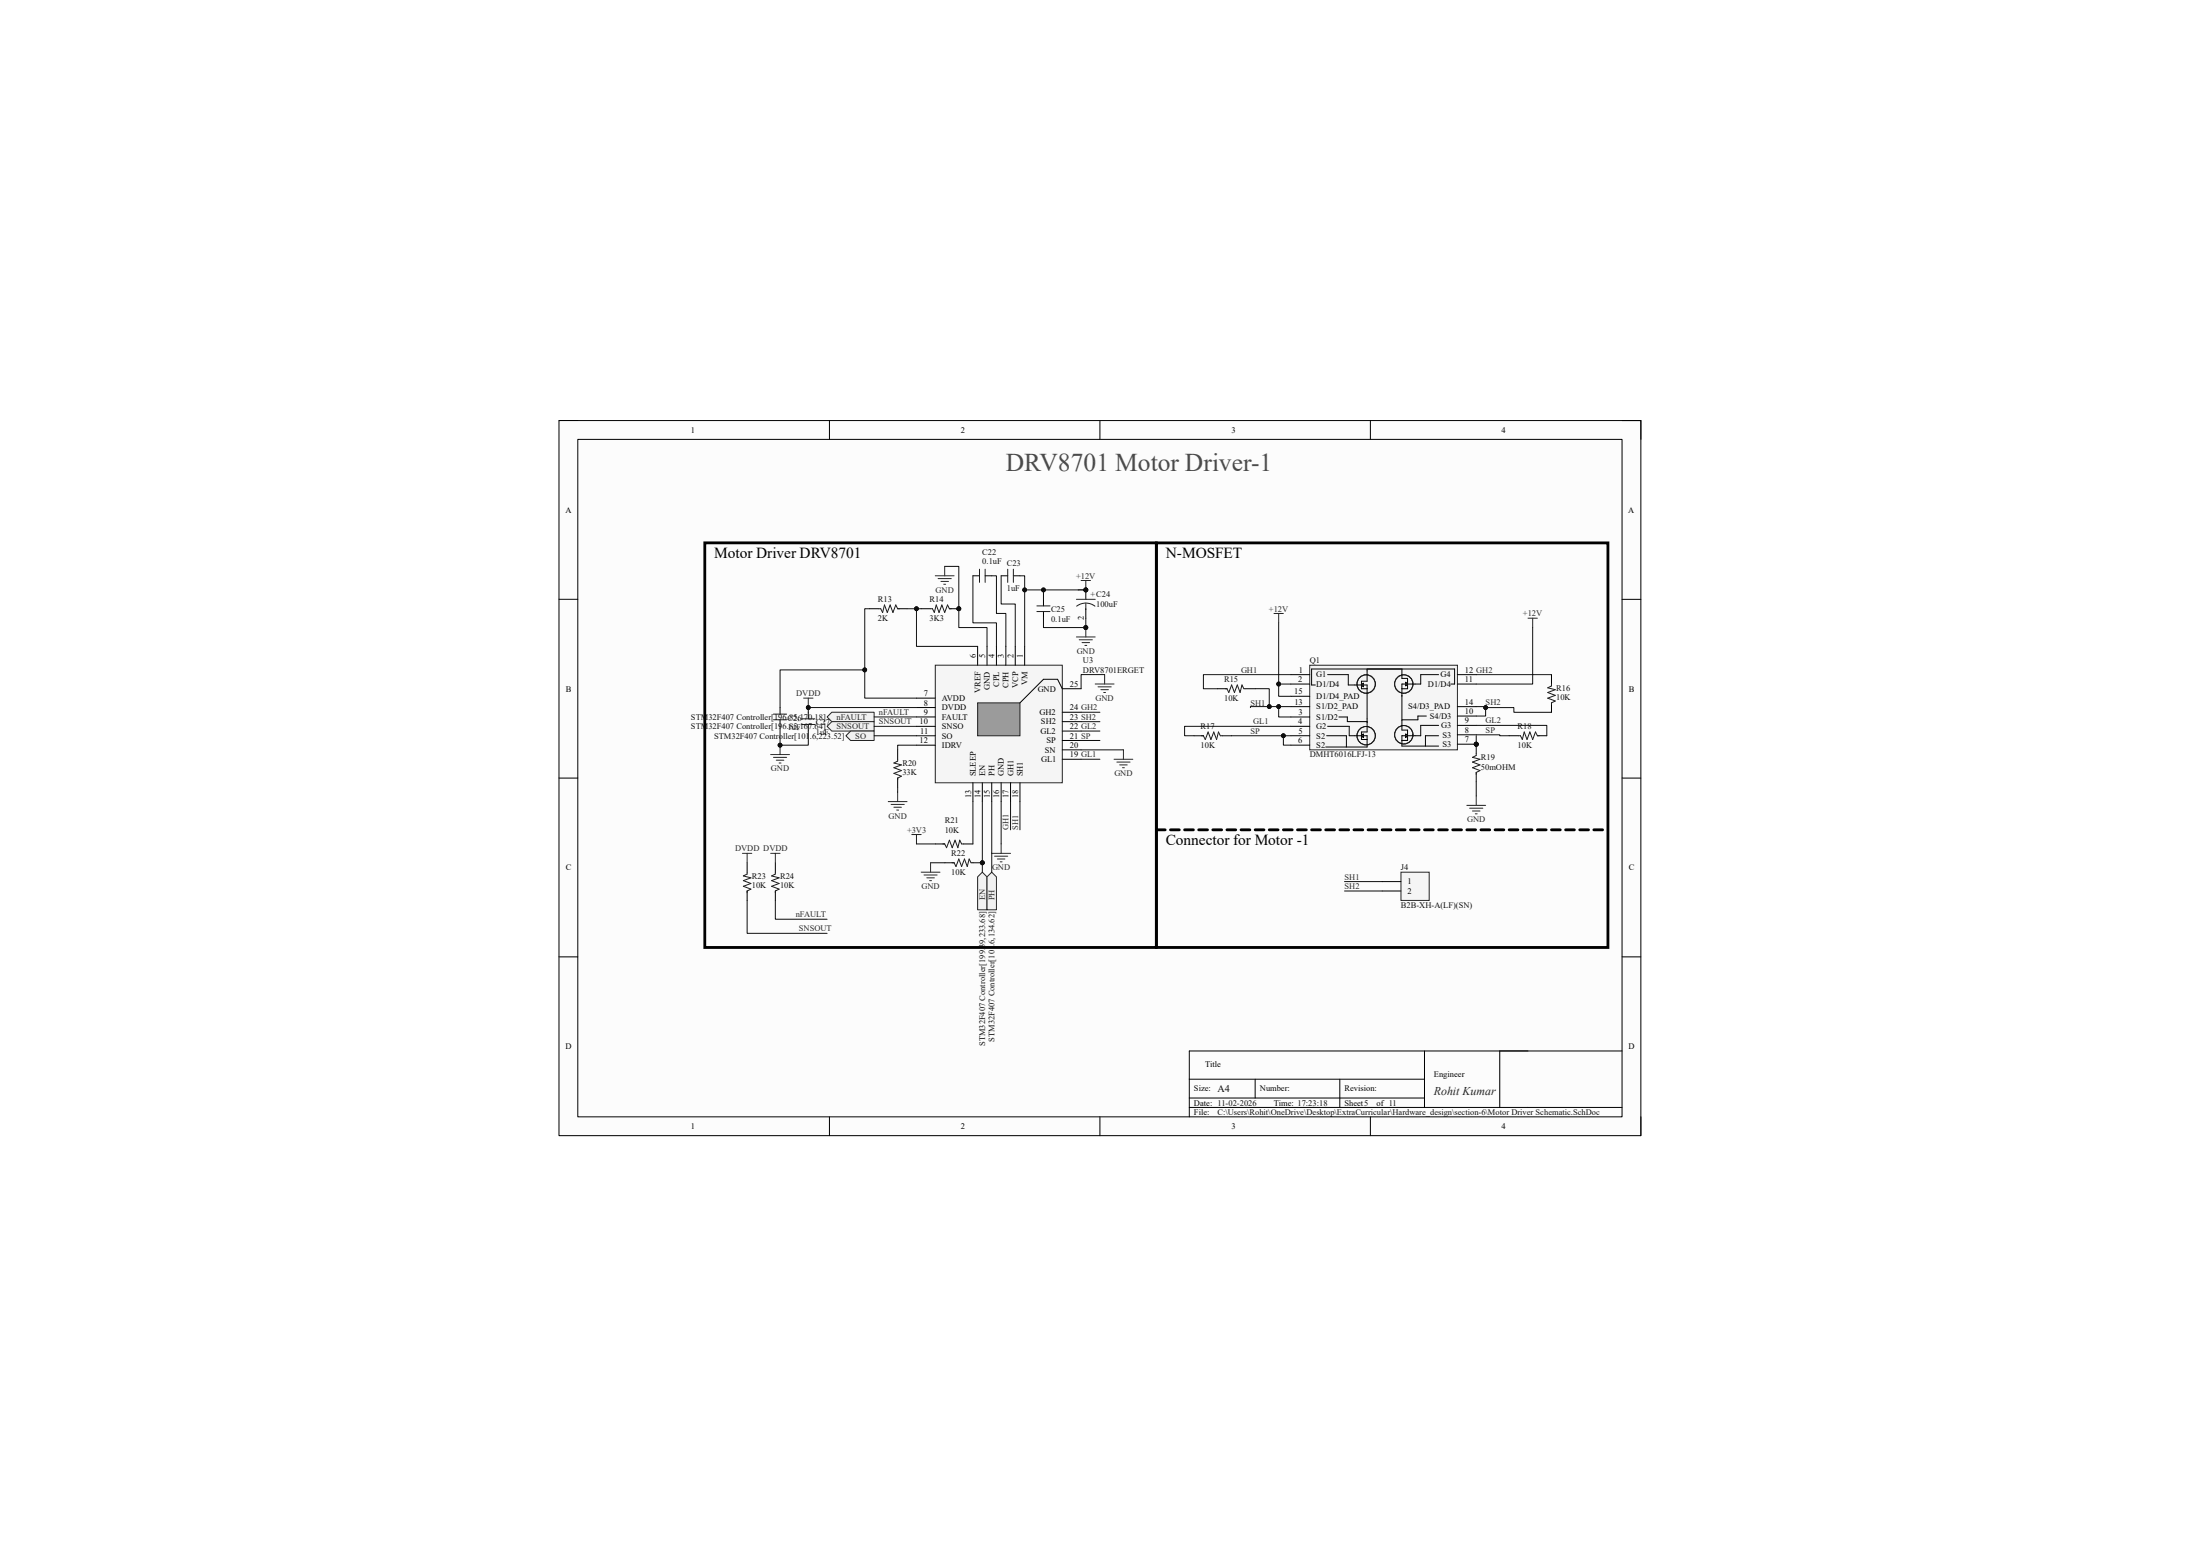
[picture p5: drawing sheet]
<svg xmlns="http://www.w3.org/2000/svg" width="594mm" height="420mm" viewBox="0 0 594 420" stroke-linecap="round" stroke-linejoin="round" font-family="sans-serif">
<path d="M150.9 113.5h292.1v193h-292.1z" fill-rule="evenodd" fill="#fcfcfc"/>
<path d="M150.9 113.5h292.1v193h-292.1z" fill="none" stroke="#000" stroke-width=".27"/>
<path d="M156 118.6h281.9v182.9h-281.9z" fill-rule="evenodd" fill="#fcfcfc"/>
<g fill="none" stroke="#000" stroke-width=".27">
<path d="M150.9 113.5h5.1M156 118.6h281.9v182.9h-281.9zM223.9 113.5v5.1M297 113.5v5.1M370 113.5v5.1M437.9 113.5h5.1v5.1M150.9 161.8h5.1M437.9 161.8h5.1M150.9 210h5.1M437.9 210h5.1M150.9 258.3h5.1M437.9 258.3h5.1"/>
<path d="M321.1 291.3h63.5M321.1 298.9h116.8M321.1 296.4h63.5M338.9 291.3v5.1M361.7 291.3v7.6M384.6 283.7v15.2M404.9 283.7v15.2M437.9 283.7h-116.8v17.8M223.9 301.5v5M297 301.5v5M370 301.5v5M443 301.5v5"/>
</g>
<path d="M252.5 179.5h34.3v31.8h-34.3z" fill-rule="evenodd" fill="#f5f5f5"/>
<path d="M252.5 179.5h34.3v31.8h-34.3z" fill="none" stroke="#262626" stroke-width=".27"/>
<g fill="none" stroke="#000" stroke-width=".27">
<path d="M263.9 174.5v5M266.5 174.5v5M269 174.5v5M271.6 174.5v5M274.1 174.5v5M276.6 174.5v5M247.4 188.4h5.1M247.4 191h5.1M247.4 193.5h5.1M247.4 196.1h5.1M247.4 198.6h5.1M286.8 199.9h5.1"/>
<path d="M286.8 197.3h5.1M286.8 194.8h5.1M286.8 192.2h5.1M286.8 185.9h5.1M247.4 201.1h5.1M262.7 211.3v5.1M265.2 211.3v5.1M267.8 211.3v5.1M270.3 211.3v5.1M272.8 211.3v5.1M275.4 211.3v5.1M286.8 204.9h5.1"/>
<path d="M286.8 202.4h5.1"/>
</g>
<path d="M263.9 189.7h11.5v8.9h-11.5z" fill-rule="evenodd" fill="#999"/>
<path d="M290.6 171.9h5.1M291.4 172.7h3.5M292.1 173.5h2.1M292.9 174.2h.5M293.2 169.4v2.5M263.9 189.7h11.5v8.9h-11.5z" fill="none" stroke="#262626" stroke-width=".27"/>
<path d="M281.7 161.8v1.7M281.7 165.1v1.7M286.8 185.9l-1.3-2.5h-3.8l-6.3 6.3" fill="none" stroke="#000" stroke-width=".27"/>
<path d="M280 165.1h3.5M280 163.5h3.5" fill="none" stroke="#1c1c1c" stroke-width=".27"/>
<circle cx="293.2" cy="169.4" r=".51" fill="#0e0e0e"/>
<circle cx="293.2" cy="169.4" r=".51" fill="none" stroke="#0e0e0e" stroke-width=".27"/>
<path d="M262.7 155.4h1.8M266 155.4h1.8M270.3 155.4h1.8M273.6 155.4h1.8" fill="none" stroke="#000" stroke-width=".27"/>
<path d="M264.5 153.6v3.6M266 153.6v3.6M272.1 153.6v3.6M273.6 153.6v3.6" fill="none" stroke="#1c1c1c" stroke-width=".27"/>
<path d="M252.5 155.4h5.1M253.3 156.2h3.5M254 156.9h2.1M254.8 157.7h.5M255.1 152.9v2.5" fill="none" stroke="#262626" stroke-width=".27"/>
<circle cx="258.9" cy="164.3" r=".51" fill="#0e0e0e"/>
<circle cx="258.9" cy="164.3" r=".51" fill="none" stroke="#0e0e0e" stroke-width=".27"/>
<path d="M248.7 164.3h2.5M256.3 164.3h2.6" fill="none" stroke="#000" stroke-width=".27"/>
<circle cx="258.9" cy="164.3" r=".51" fill="#0e0e0e"/>
<circle cx="258.9" cy="164.3" r=".51" fill="none" stroke="#0e0e0e" stroke-width=".27"/>
<path d="M237.3 164.3h.5l.5 1 .5-2 .8 2 .7-2 .8 2 .8-2 .5 1h.5M251.2 164.3h.6l.5 1 .5-2 .7 2 .8-2 .8 2 .7-2 .5 1h.5M208.8 194.3h3.6M208.8 192.8h3.6" fill="none" stroke="#1c1c1c" stroke-width=".27"/>
<path d="M234.7 164.3h2.6M242.4 164.3h2.5M210.6 191v1.8M210.6 194.3v1.8" fill="none" stroke="#000" stroke-width=".27"/>
<path d="M208.1 203.7h5M208.8 204.4h3.6M209.6 205.2h2M210.4 206h.5M210.6 201.1v2.6" fill="none" stroke="#262626" stroke-width=".27"/>
<circle cx="210.6" cy="201.1" r=".51" fill="#0e0e0e"/>
<circle cx="210.6" cy="201.1" r=".51" fill="none" stroke="#0e0e0e" stroke-width=".27"/>
<path d="M218.2 192.2v1.8M218.2 195.5v1.8" fill="none" stroke="#000" stroke-width=".27"/>
<path d="M216.5 195.5h3.5M216.5 194h3.5" fill="none" stroke="#1c1c1c" stroke-width=".27"/>
<path d="M224.6 192.2h11.4v2.6h-11.4l-1.3-1.3z" fill-rule="evenodd" fill="#f0f0f0"/>
<path d="M224.6 192.2h11.4v2.6h-11.4l-1.3-1.3z" fill="none" stroke="#262626" stroke-width=".27"/>
<path d="M223.3 196.1l1.3-1.3h11.4v2.5h-11.4z" fill-rule="evenodd" fill="#f0f0f0"/>
<path d="M217 188.4h2.5M218.2 188.4v2.6M223.3 196.1l1.3-1.3h11.4v2.5h-11.4z" fill="none" stroke="#262626" stroke-width=".27"/>
<circle cx="218.2" cy="191" r=".51" fill="#0e0e0e"/>
<circle cx="218.2" cy="191" r=".51" fill="none" stroke="#0e0e0e" stroke-width=".27"/>
<path d="M201.7 232.9v2.5M209.3 232.9v2.5M201.7 240.5v2.5M209.3 240.5v2.5" fill="none" stroke="#000" stroke-width=".27"/>
<path d="M201.7 235.4v.5l-1 .5 2 .5-2 .8 2 .8-2 .7 2 .8-1 .5v.5M209.3 235.4v.5l-1 .5 2.1 .5-2.1 .8 2.1 .8-2.1 .7 2.1 .8-1.1 .5v.5" fill="none" stroke="#1c1c1c" stroke-width=".27"/>
<path d="M200.4 230.3h2.6M201.7 230.3v2.6M208.1 230.3h2.5M209.3 230.3v2.6" fill="none" stroke="#262626" stroke-width=".27"/>
<path d="M228.4 198.6l1.3-1.3h6.3v2.6h-6.3z" fill-rule="evenodd" fill="#f0f0f0"/>
<path d="M228.4 198.6l1.3-1.3h6.3v2.6h-6.3zM239.8 216.4h5.1M240.6 217.1h3.5M241.3 217.9h2.1M242.1 218.7h.5M242.4 213.8v2.6M246.2 225.3h2.5M247.4 225.3v2.5" fill="none" stroke="#262626" stroke-width=".27"/>
<path d="M242.4 202.4v2.5M242.4 210v2.6M252.5 227.8h2.6M260.1 227.8h2.6" fill="none" stroke="#000" stroke-width=".27"/>
<path d="M242.4 204.9v.5l-1.1 .6 2.1 .5-2.1 .7 2.1 .8-2.1 .7 2.1 .8-1 .5v.5M254.6 227.8h.5l.5 1 .7-2 .8 2 .8-2 .7 2 .5-2 .5 1h.5" fill="none" stroke="#1c1c1c" stroke-width=".27"/>
<path d="M263.9 236.7l1.3-1.3 1.3 1.3v8.9h-2.6z" fill-rule="evenodd" fill="#f0f0f0"/>
<path d="M263.9 236.7l1.3-1.3 1.3 1.3v8.9h-2.6z" fill="none" stroke="#262626" stroke-width=".27"/>
<path d="M266.5 236.7l1.3-1.3 1.2 1.3v8.9h-2.5z" fill-rule="evenodd" fill="#f0f0f0"/>
<path d="M266.5 236.7l1.3-1.3 1.2 1.3v8.9h-2.5z" fill="none" stroke="#262626" stroke-width=".27"/>
<circle cx="265.2" cy="232.9" r=".51" fill="#0e0e0e"/>
<circle cx="265.2" cy="232.9" r=".51" fill="none" stroke="#0e0e0e" stroke-width=".27"/>
<path d="M262.7 232.9h2.5" fill="none" stroke="#000" stroke-width=".27"/>
<circle cx="265.2" cy="232.9" r=".51" fill="#0e0e0e"/>
<circle cx="265.2" cy="232.9" r=".51" fill="none" stroke="#0e0e0e" stroke-width=".27"/>
<path d="M255.1 232.9h2.5" fill="none" stroke="#000" stroke-width=".27"/>
<path d="M257.1 232.9h.5l.5 1 .8-2 .7 2 .8-2 .8 2 .5-2 .5 1h.5" fill="none" stroke="#1c1c1c" stroke-width=".27"/>
<g fill="none" stroke="#262626" stroke-width=".27">
<path d="M295.7 184.6h5.1M296.5 185.4h3.5M297.2 186.2h2.1M298 186.9h.5M298.2 182.1v2.5M248.7 235.4h5.1M249.5 236.2h3.5M250.2 236.9h2.1M251 237.7h.5M251.2 232.9v2.5M267.8 230.3h5M268.5 231.1h3.6"/>
<path d="M269.3 231.9h2M270 232.6h.6M270.3 227.8v2.5"/>
</g>
<circle cx="398.6" cy="200.9" r=".51" fill="#0e0e0e"/>
<circle cx="398.6" cy="200.9" r=".51" fill="none" stroke="#0e0e0e" stroke-width=".27"/>
<path d="M353.6 179.6h39.9v22.8h-39.9z" fill-rule="evenodd" fill="#f5f5f5"/>
<path d="M353.6 179.6h39.9v22.8h-39.9z" fill="none" stroke="#262626" stroke-width=".27"/>
<path d="M348.5 182.1h5.1M348.5 184.6h5.1M348.5 193.5h5.1M348.5 196h5.1M348.5 198.6h5.1M348.5 201.1h5.1M393.5 200.9h5.1" fill="none" stroke="#000" stroke-width=".27"/>
<circle cx="398.6" cy="200.9" r=".51" fill="#0e0e0e"/>
<circle cx="398.6" cy="200.9" r=".51" fill="none" stroke="#0e0e0e" stroke-width=".27"/>
<path d="M365.8 184.9h3.3v9.1M369.1 181.1v2.8h-1.5v2h1.5M393.5 198.3h5.1M393.5 195.8h5.1M393.5 193.3h5.1M393.5 184.6h5.1M393.5 182.1h5.1" fill="none" stroke="#000" stroke-width=".27"/>
<g fill="none" stroke="#1c1c1c" stroke-width=".27">
<circle cx="368.8" cy="184.6" r="2.48"/>
<circle cx="368.8" cy="198.6" r="2.48"/>
<circle cx="368.9" cy="198.6" r="2.48"/>
<circle cx="368.9" cy="184.6" r="2.48"/>
<circle cx="379" cy="198.3" r="2.48"/>
<circle cx="379" cy="184.6" r="2.48"/>
</g>
<path d="M368.1 184.4v1l-.5-.5z" fill="#c0c0c0"/>
<path d="M365.8 198.6h3.3v3M368.1 184.4v1l-.5-.5zM369.1 194.8v2.8h-1.5v2h1.5" fill="none" stroke="#000" stroke-width=".27"/>
<path d="M368.1 198.1v1l-.5-.5z" fill="#c0c0c0"/>
<path d="M368.1 198.1v1l-.5-.5zM378.8 184.6h3.3M380 183.1v2.8" fill="none" stroke="#000" stroke-width=".27"/>
<path d="M379.5 184.1l.5 .5-.5 .5z" fill="#c0c0c0"/>
<path d="M378.5 180.6v2.5h1.5M378.5 185.9h1.5M378.8 184.6h-.3v3.3M379.5 184.1l.5 .5-.5 .5zM380 197.1v2.8M380 198.6h2.1" fill="none" stroke="#000" stroke-width=".27"/>
<path d="M379.5 198.1l.5 .5-.5 .5z" fill="#c0c0c0"/>
<g fill="none" stroke="#000" stroke-width=".27">
<path d="M348.5 190.7h5.1M348.5 187.9h5.1M358.2 198.6h5.3v3M358.4 196h5.9v2.6h1.5M358.4 182.1h5.6v2.8h1.8M361.5 193.5h2.3v1.3h5.3M369.1 180.6v.5M369.1 194v1M378.5 187.7v9.4h1.5M378.5 199.9h1.5M379.5 198.1l.5 .5-.5 .5zM379.5 198.6h-1v2.8h9.9"/>
<path d="M385.1 193.3h-2.3v1h-4.3M388.4 195.8h-4.8v2.8h-1.5M388.4 198.6h-3.5v2.8M388.4 182.1h-4.8v2.5h-1.5M391.7 184.6h1v-4h-38.6v4.3h1M393.5 190.7h5.1M357.9 201.6h11.2"/>
</g>
<circle cx="398.6" cy="200.9" r=".51" fill="#0e0e0e"/>
<circle cx="398.6" cy="200.9" r=".51" fill="none" stroke="#0e0e0e" stroke-width=".27"/>
<path d="M398.6 200.9v2.5" fill="none" stroke="#000" stroke-width=".27"/>
<circle cx="398.6" cy="200.9" r=".51" fill="#0e0e0e"/>
<circle cx="398.6" cy="200.9" r=".51" fill="none" stroke="#0e0e0e" stroke-width=".27"/>
<path d="M322.4 198.6h2.5M328.7 185.9h2.6M330 198.6h2.5M336.3 185.9h2.6M407.5 198.6h2.5M415.1 198.6h2.5M418.9 182.1v2.5M418.9 189.7v2.6M398.6 208.5v2.5" fill="none" stroke="#000" stroke-width=".27"/>
<path d="M324.4 198.6h.5l.5 1 .8-2 .7 2 .8-2 .8 2 .5-2 .5 1h.5M330.8 185.9h.5l.5 1 .7-2 .8 2 .8-2 .7 2 .5-2 .5 1h.5M410 198.6h.5l.5 1 .5-2 .8 2 .7-2 .8 2 .8-2 .5 1h.5M418.9 184.6v.5l-1 .6 2 .5-2 .7 2 .8-2 .7 2 .8-1 .5v.5M398.6 203.4v.5l-1 .5 2 .5-2 .8 2 .8-2 .7 2 .8-1 .5v.5" fill="none" stroke="#1c1c1c" stroke-width=".27"/>
<path d="M396 217.4h5.1M396.8 218.1h3.5M397.6 218.9h2M398.3 219.7h.5M398.6 214.8v2.6" fill="none" stroke="#262626" stroke-width=".27"/>
<path d="M378.2 235.4h7.7v7.6h-7.7z" fill-rule="evenodd" fill="#f5f5f5"/>
<path d="M378.2 235.4h7.7v7.6h-7.7z" fill="none" stroke="#262626" stroke-width=".27"/>
<path d="M373.2 238h5M373.2 240.5h5" fill="none" stroke="#000" stroke-width=".27"/>
<circle cx="293.2" cy="159.2" r=".51" fill="#0e0e0e"/>
<circle cx="293.2" cy="159.2" r=".51" fill="none" stroke="#0e0e0e" stroke-width=".27"/>
<path d="M293.2 159.2v2.6" fill="none" stroke="#000" stroke-width=".27"/>
<circle cx="293.2" cy="159.2" r=".51" fill="#0e0e0e"/>
<circle cx="293.2" cy="159.2" r=".51" fill="none" stroke="#0e0e0e" stroke-width=".27"/>
<path d="M293.2 164.3v2.5" fill="none" stroke="#000" stroke-width=".27"/>
<path d="M290.6 161.8h5.1M290.7 163.6a4.1 4.1 0 0 1 4.9 0M293.2 163v1.6" fill="none" stroke="#1c1c1c" stroke-width=".27"/>
<path d="M291.9 156.7h2.5M293.2 156.7v2.5" fill="none" stroke="#262626" stroke-width=".27"/>
<circle cx="293.2" cy="159.2" r=".51" fill="#0e0e0e"/>
<g fill="none" stroke="#0e0e0e" stroke-width=".27">
<path d="M210.6 196.1v5h7.6v-3.8M398.6 211v3.8M201.7 243v8.9h21.6M209.3 243v5.1h14"/>
<circle cx="293.2" cy="159.2" r=".51"/>
</g>
<path d="M344 165.6h2.5M345.2 165.6v2.5M412.5 166.9h2.6M413.8 166.9v2.5M300.8 204.9h5.1M301.5 205.7h3.6M302.3 206.5h2M303.1 207.2h.5M303.3 202.4v2.5" fill="none" stroke="#262626" stroke-width=".27"/>
<g fill="none" stroke="#000" stroke-width=".76">
<path d="M190.3 146.5h121.9v109.2h-121.9zM312.2 146.5h121.9v109.2h-121.9zM312.2 224h2.4M316 224h2.4M319.8 224h2.4M323.6 224h2.4M327.4 224h2.4M331.3 224h2.3M335.1 224h2.3M338.9 224h2.4M342.7 224h2.4M346.5 224h2.4"/>
<path d="M350.3 224h2.4M354.1 224h2.4M357.9 224h2.4M361.7 224h2.4M365.5 224h2.4M369.4 224h2.4M373.2 224h2.4M377 224h2.4M380.8 224h2.4M384.6 224h2.4M388.4 224h2.4M392.2 224h2.4"/>
<path d="M396 224h2.4M399.8 224h2.4M403.6 224h2.4M407.5 224h2.3M411.3 224h2.3M415.1 224h2.3M418.9 224h2.4M422.7 224h2.4M426.5 224h2.4M430.3 224h2.4"/>
</g>
<circle cx="210.6" cy="201.1" r=".51" fill="#0e0e0e"/>
<g fill="none" stroke="#0e0e0e" stroke-width=".27">
<path d="M233.5 180.8h-22.9v10.2"/>
<circle cx="210.6" cy="201.1" r=".51"/>
</g>
<circle cx="233.5" cy="180.8" r=".51" fill="#0e0e0e"/>
<g fill="none" stroke="#0e0e0e" stroke-width=".27">
<path d="M247.4 191h-29.2v1.2"/>
<circle cx="233.5" cy="180.8" r=".51"/>
</g>
<circle cx="218.2" cy="191" r=".51" fill="#0e0e0e"/>
<g fill="none" stroke="#0e0e0e" stroke-width=".27">
<path d="M234.7 164.3h-1.2v24.1h13.9"/>
<circle cx="218.2" cy="191" r=".51"/>
</g>
<circle cx="233.5" cy="180.8" r=".51" fill="#0e0e0e"/>
<g fill="none" stroke="#0e0e0e" stroke-width=".27">
<path d="M244.9 164.3h3.8M236 198.6h11.4M236 196.1h11.4M236 193.5h11.4M247.4 201.1h-5v1.3"/>
<circle cx="233.5" cy="180.8" r=".51"/>
</g>
<circle cx="247.4" cy="164.3" r=".51" fill="#0e0e0e"/>
<g fill="none" stroke="#0e0e0e" stroke-width=".27">
<path d="M247.4 164.3v10.2h16.5M247.4 227.8h5.1"/>
<circle cx="247.4" cy="164.3" r=".51"/>
</g>
<circle cx="247.4" cy="164.3" r=".51" fill="#0e0e0e"/>
<g fill="none" stroke="#0e0e0e" stroke-width=".27">
<path d="M255.1 152.9h3.8v16.5h7.6v5.1M251.2 232.9h3.9"/>
<circle cx="247.4" cy="164.3" r=".51"/>
</g>
<circle cx="258.9" cy="164.3" r=".51" fill="#0e0e0e"/>
<g fill="none" stroke="#0e0e0e" stroke-width=".27">
<path d="M262.7 155.4v12.7h6.3v6.4M267.8 155.4h1.2v10.2h2.6v8.9M270.3 155.4v7.6h3.8v11.5M275.4 155.4h1.2v3.8"/>
<circle cx="258.9" cy="164.3" r=".51"/>
</g>
<circle cx="276.6" cy="159.2" r=".51" fill="#0e0e0e"/>
<g fill="none" stroke="#0e0e0e" stroke-width=".27">
<path d="M281.7 161.8v-2.6h-5.1v15.3"/>
<circle cx="276.6" cy="159.2" r=".51"/>
</g>
<circle cx="281.7" cy="159.2" r=".51" fill="#0e0e0e"/>
<circle cx="281.7" cy="159.2" r=".51" fill="none" stroke="#0e0e0e" stroke-width=".27"/>
<circle cx="276.6" cy="159.2" r=".51" fill="#0e0e0e"/>
<g fill="none" stroke="#0e0e0e" stroke-width=".27">
<path d="M281.7 166.8v2.6h11.5"/>
<circle cx="276.6" cy="159.2" r=".51"/>
</g>
<circle cx="293.2" cy="169.4" r=".51" fill="#0e0e0e"/>
<g fill="none" stroke="#0e0e0e" stroke-width=".27">
<path d="M281.7 159.2h11.5"/>
<circle cx="293.2" cy="169.4" r=".51"/>
</g>
<circle cx="281.7" cy="159.2" r=".51" fill="#0e0e0e"/>
<circle cx="281.7" cy="159.2" r=".51" fill="none" stroke="#0e0e0e" stroke-width=".27"/>
<circle cx="293.2" cy="159.2" r=".51" fill="#0e0e0e"/>
<g fill="none" stroke="#0e0e0e" stroke-width=".27">
<path d="M291.9 199.9h5.1M291.9 197.3h5.1M291.9 194.8h5.1M291.9 192.2h5.1M298.2 182.1h-6.3v3.8M332.5 198.6h14M348.5 196h-28.7v2.6h2.6M348.5 182.1h-23.6v3.8h3.8M291.9 204.9h5.1M291.9 202.4h11.4"/>
<circle cx="293.2" cy="159.2" r=".51"/>
</g>
<circle cx="346.5" cy="198.6" r=".51" fill="#0e0e0e"/>
<g fill="none" stroke="#0e0e0e" stroke-width=".27">
<path d="M345.2 190.7h-7.6v.3"/>
<circle cx="346.5" cy="198.6" r=".51"/>
</g>
<circle cx="345.2" cy="190.7" r=".51" fill="#0e0e0e"/>
<circle cx="345.2" cy="190.7" r=".51" fill="none" stroke="#0e0e0e" stroke-width=".27"/>
<circle cx="342.7" cy="190.7" r=".51" fill="#0e0e0e"/>
<g fill="none" stroke="#0e0e0e" stroke-width=".27">
<path d="M338.9 185.9h3.8v4.8"/>
<circle cx="342.7" cy="190.7" r=".51"/>
</g>
<circle cx="342.7" cy="190.7" r=".51" fill="#0e0e0e"/>
<g fill="none" stroke="#0e0e0e" stroke-width=".27">
<path d="M348.5 190.7h-3.3v2.8h3.3"/>
<circle cx="342.7" cy="190.7" r=".51"/>
</g>
<circle cx="345.2" cy="190.7" r=".51" fill="#0e0e0e"/>
<g fill="none" stroke="#0e0e0e" stroke-width=".27">
<path d="M345.2 184.6v3.3h3.3"/>
<circle cx="345.2" cy="190.7" r=".51"/>
</g>
<circle cx="345.2" cy="184.6" r=".51" fill="#0e0e0e"/>
<g fill="none" stroke="#0e0e0e" stroke-width=".27">
<path d="M345.2 168.1v16.5h3.3"/>
<circle cx="345.2" cy="184.6" r=".51"/>
</g>
<circle cx="345.2" cy="184.6" r=".51" fill="#0e0e0e"/>
<g fill="none" stroke="#0e0e0e" stroke-width=".27">
<path d="M348.5 198.6h-2v2.5h2"/>
<circle cx="345.2" cy="184.6" r=".51"/>
</g>
<circle cx="346.5" cy="198.6" r=".51" fill="#0e0e0e"/>
<g fill="none" stroke="#0e0e0e" stroke-width=".27">
<path d="M398.6 198.3h6.3v.3h2.6M398.6 195.8h19v2.8M401.1 191v2.3h-2.5M363 238h10.2M363 240.5h10.2"/>
<circle cx="346.5" cy="198.6" r=".51"/>
</g>
<circle cx="401.1" cy="191" r=".51" fill="#0e0e0e"/>
<g fill="none" stroke="#0e0e0e" stroke-width=".27">
<path d="M398.6 190.7h2.5v.3h7.6v1.3h10.2"/>
<circle cx="401.1" cy="191" r=".51"/>
</g>
<circle cx="401.1" cy="191" r=".51" fill="#0e0e0e"/>
<g fill="none" stroke="#0e0e0e" stroke-width=".27">
<path d="M413.8 169.4v15.2h-15.2M398.6 182.1h20.3M242.4 212.6v1.2M262.7 216.4v11.4M265.2 216.4v19"/>
<circle cx="401.1" cy="191" r=".51"/>
</g>
<circle cx="265.2" cy="232.9" r=".51" fill="#0e0e0e"/>
<g fill="none" stroke="#0e0e0e" stroke-width=".27">
<path d="M293.2 166.8v2.6M267.8 216.4v19M270.3 216.4v11.4M272.8 216.4v7.6M275.4 216.4v7.6"/>
<circle cx="265.2" cy="232.9" r=".51"/>
</g>
<circle cx="293.2" cy="169.4" r=".51" fill="#0e0e0e"/>
<g fill="none" stroke="#0e0e0e" stroke-width=".27">
<path d="M398.6 198.6v2.3"/>
<circle cx="293.2" cy="169.4" r=".51"/>
</g>
<circle cx="398.6" cy="200.9" r=".51" fill="#0e0e0e"/>
<circle cx="398.6" cy="200.9" r=".51" fill="none" stroke="#0e0e0e" stroke-width=".27"/>
<text font-size="6.9" fill="#4c4c4c" x="271.6" y="127.3">DRV8701 Motor Driver-1</text>
<g font-size="4.1">
<text x="192.8" y="150.7">Motor Driver DRV8701</text>
<text x="314.7" y="150.7">N-MOSFET</text>
<text x="314.7" y="228.2">Connector for Motor -1</text>
</g>
<text font-size="3.2" fill="#262626" x="387.1" y="295.7">Rohit Kumar</text>
<text font-size="2.8" fill="#0e0e0e" x="328.7" y="294.8">A4</text>
<g font-size="2.3">
<text x="186.6" y="116.8">1</text>
<text x="259.4" y="116.8">2</text>
<text x="332.5" y="116.8">3</text>
<text x="405.4" y="116.8">4</text>
<text x="152.7" y="138.4">A</text>
<text x="439.6" y="138.4">A</text>
<text x="292.6" y="159.7" transform="rotate(-90 292.6 159.7)">1</text>
<text x="292.6" y="167.4" transform="rotate(-90 292.6 167.4)">2</text>
<text x="263.4" y="177.5" transform="rotate(-90 263.4 177.5)">6</text>
<text x="266" y="177.5" transform="rotate(-90 266 177.5)">5</text>
<text x="268.5" y="177.5" transform="rotate(-90 268.5 177.5)">4</text>
<text x="271.1" y="177.5" transform="rotate(-90 271.1 177.5)">3</text>
<text x="273.6" y="177.5" transform="rotate(-90 273.6 177.5)">2</text>
<text x="276.1" y="177.5" transform="rotate(-90 276.1 177.5)">1</text>
<text x="269.8" y="185.5" transform="rotate(-90 269.8 185.5)">CPL</text>
<text x="272.3" y="185.7" transform="rotate(-90 272.3 185.7)">CPH</text>
<text x="274.9" y="185.7" transform="rotate(-90 274.9 185.7)">VCP</text>
<text x="277.4" y="185" transform="rotate(-90 277.4 185)">VM</text>
<text x="288.8" y="185.4">25</text>
<text x="350.5" y="184.1">2</text>
<text x="350.7" y="181.6">1</text>
<text x="355.4" y="182.8">G1</text>
<text x="355.4" y="185.4">D1/D4</text>
<text x="385.5" y="185.4">D1/D4</text>
<text x="389" y="182.8">G4</text>
<text x="395.5" y="184.1">11</text>
<text x="395.5" y="181.6">12 GH2</text>
<text x="152.7" y="186.6">B</text>
<text x="249.4" y="187.9">7</text>
<text x="249.5" y="190.5">8</text>
<text x="254.3" y="189.2">AVDD</text>
<text x="254.3" y="191.7">DVDD</text>
<text x="264.7" y="187.1" transform="rotate(-90 264.7 187.1)">VREF</text>
<text x="267.2" y="186.2" transform="rotate(-90 267.2 186.2)">GND</text>
<text x="280.2" y="186.6">GND</text>
<text x="288.8" y="191.7">24 GH2</text>
<text x="349.4" y="187.4">15</text>
<text x="349.5" y="190.2">13</text>
<text x="355.4" y="191.5">S1/D2_PAD</text>
<text x="355.4" y="188.7">D1/D4_PAD</text>
<text x="380.2" y="191.5">S4/D3_PAD</text>
<text x="395.5" y="190.2">14</text>
<text x="439.8" y="186.6">B</text>
<text x="248.3" y="195.5">10</text>
<text x="249.4" y="193">9</text>
<text x="254.3" y="194.3">FAULT</text>
<text x="254.3" y="196.8">SNSO</text>
<text x="280.7" y="193">GH2</text>
<text x="281.1" y="195.5">SH2</text>
<text x="288.8" y="196.8">22 GL2</text>
<text x="288.8" y="194.3">23 SH2</text>
<text x="350.5" y="195.5">4</text>
<text x="350.6" y="193">3</text>
<text x="355.4" y="194.3">S1/D2</text>
<text x="355.4" y="196.8">G2</text>
<text x="386" y="194">S4/D3</text>
<text x="389.1" y="196.6">G3</text>
<text x="395.5" y="197.8">8</text>
<text x="395.5" y="195.3">9</text>
<text x="395.5" y="192.7">10</text>
<text x="248.3" y="200.6">12</text>
<text x="248.5" y="198.1">11</text>
<text x="254.3" y="199.3">SO</text>
<text x="254.3" y="201.9">IDRV</text>
<text x="280.9" y="198.1">GL2</text>
<text x="282.1" y="203.2">SN</text>
<text x="282.6" y="200.6">SP</text>
<text x="288.8" y="201.9">20</text>
<text x="288.8" y="199.3">21 SP</text>
<text x="350.5" y="200.6">6</text>
<text x="350.6" y="198.1">5</text>
<text x="355.4" y="199.3">S2</text>
<text x="355.4" y="201.9">S2</text>
<text x="389.5" y="201.6">S3</text>
<text x="389.5" y="199.1">S3</text>
<text x="395.5" y="200.4">7</text>
<text x="263.4" y="209.5" transform="rotate(-90 263.4 209.5)">SLEEP</text>
<text x="266" y="209.5" transform="rotate(-90 266 209.5)">EN</text>
<text x="268.5" y="209.5" transform="rotate(-90 268.5 209.5)">PH</text>
<text x="271.1" y="209.5" transform="rotate(-90 271.1 209.5)">GND</text>
<text x="273.6" y="209.5" transform="rotate(-90 273.6 209.5)">GH1</text>
<text x="276.1" y="209.5" transform="rotate(-90 276.1 209.5)">SH1</text>
<text x="281.1" y="205.7">GL1</text>
<text x="288.8" y="204.4">19 GL1</text>
<text x="262.2" y="215.4" transform="rotate(-90 262.2 215.4)">13</text>
<text x="264.7" y="215.5" transform="rotate(-90 264.7 215.5)">14</text>
<text x="267.2" y="215.5" transform="rotate(-90 267.2 215.5)">15</text>
<text x="269.8" y="215.5" transform="rotate(-90 269.8 215.5)">16</text>
<text x="272.3" y="215.5" transform="rotate(-90 272.3 215.5)">17</text>
<text x="274.9" y="215.5" transform="rotate(-90 274.9 215.5)">18</text>
<text x="152.7" y="234.9">C</text>
<text x="380" y="238.7">1</text>
<text x="439.8" y="234.9">C</text>
<text x="380" y="241.3">2</text>
<text x="152.7" y="283.2">D</text>
<text x="325.4" y="288">Title</text>
<text x="439.7" y="283.2">D</text>
<text x="387.1" y="290.8">Engineer</text>
<text x="322.4" y="294.6">Size:</text>
<text x="322.4" y="298.4">Date: 11-02-2026</text>
<text x="340.2" y="294.6">Number:</text>
<text x="344" y="298.4">Time: 17:23:18</text>
<text x="363" y="294.6">Revision:</text>
<text x="363" y="298.4">Sheet5</text>
<text x="371.6" y="298.4">of 11</text>
<text x="186.6" y="304.8">1</text>
<text x="259.4" y="304.8">2</text>
<text x="322.4" y="300.9">File:</text>
<text x="332.5" y="304.8">3</text>
<text x="405.4" y="304.8">4</text>
</g>
<g font-size="2.3" fill="#0e0e0e">
<text x="265.2" y="149.8">C22</text>
<text x="265.2" y="152.4">0.1uF C23</text>
<text x="271.8" y="159.5">1uF</text>
<text x="294.4" y="161.2">+C24</text>
<text x="237" y="162.5">R13</text>
<text x="237" y="167.6">2K</text>
<text x="251" y="162.5">R14</text>
<text x="251" y="167.6">3K3</text>
<text x="283.8" y="165.3">C25</text>
<text x="283.8" y="167.9">0.1uF</text>
<text x="296" y="163.8">100uF</text>
<text x="292.4" y="179">U3</text>
<text x="353.6" y="179">Q1</text>
<text x="292.4" y="181.6">DRV8701ERGET</text>
<text x="330.5" y="184.1">R15</text>
<text x="330.5" y="189.2">10K</text>
<text x="420.2" y="186.4">R16</text>
<text x="420.2" y="188.9">10K</text>
<text x="186.6" y="194.3">STM32F407 Controller[196.85,170.18]</text>
<text x="186.6" y="196.8">STM32F407 Controller[196.85,167.64]</text>
<text x="212.6" y="194.5">C26</text>
<text x="212.6" y="197.1">1uF</text>
<text x="220.3" y="195.8">C27</text>
<text x="324.1" y="196.8">R17</text>
<text x="409.7" y="196.8">R18</text>
<text x="192.8" y="199.3">STM32F407 Controller[101.6,223.52]</text>
<text x="220.3" y="198.3">1uF</text>
<text x="324.1" y="201.9">10K</text>
<text x="409.7" y="201.9">10K</text>
<text x="243.6" y="206.7">R20</text>
<text x="243.6" y="209.3">33K</text>
<text x="353.6" y="204.4">DMHT6016LFJ-13</text>
<text x="399.8" y="205.2">R19</text>
<text x="399.8" y="207.7">50mOHM</text>
<text x="255.1" y="222.2">R21</text>
<text x="255.1" y="224.7">10K</text>
<text x="256.8" y="231.1">R22</text>
<text x="203" y="237.2">R23</text>
<text x="203" y="239.7">10K</text>
<text x="210.6" y="237.2">R24</text>
<text x="210.6" y="239.7">10K</text>
<text x="256.8" y="236.2">10K</text>
<text x="378.2" y="234.9">J4</text>
<text x="378.2" y="245.1">B2B-XH-A(LF)(SN)</text>
<text x="268.5" y="281.2" transform="rotate(-90 268.5 281.2)">STM32F407 Controller[101.6,134.62]</text>
<text x="266" y="282.3" transform="rotate(-90 266 282.3)">STM32F407 Controller[199.39,233.68]</text>
<text x="328.7" y="300.9">C:\Users\Rohit\OneDrive\Desktop\ExtraCurricular\Hardware_design\section-6\Motor Driver Schematic.SchDoc</text>
</g>
<g font-size="2.3" fill="#262626">
<text x="252.6" y="160">GND</text>
<text x="290.5" y="156.2">+12V</text>
<text x="342.6" y="165.1">+12V</text>
<text x="411.2" y="166.3">+12V</text>
<text x="290.7" y="176.5">GND</text>
<text x="335.1" y="181.6">GH1</text>
<text x="215" y="187.9">DVDD</text>
<text x="295.8" y="189.2">GND</text>
<text x="337.6" y="190.5">SH1</text>
<text x="401.1" y="190.2">SH2</text>
<text x="225.8" y="194.3">nFAULT</text>
<text x="225.8" y="196.8">SNSOUT</text>
<text x="237.3" y="193">nFAULT</text>
<text x="237.3" y="195.5">SNSOUT</text>
<text x="338.4" y="195.5">GL1</text>
<text x="401.1" y="197.8">SP</text>
<text x="401.1" y="195.3">GL2</text>
<text x="230.9" y="199.3">SO</text>
<text x="337.6" y="198.1">SP</text>
<text x="208.2" y="208.2">GND</text>
<text x="300.9" y="209.5">GND</text>
<text x="239.9" y="220.9">GND</text>
<text x="396.1" y="222">GND</text>
<text x="244.9" y="224.7">+3V3</text>
<text x="272.3" y="224" transform="rotate(-90 272.3 224)">GH1</text>
<text x="274.9" y="224" transform="rotate(-90 274.9 224)">SH1</text>
<text x="198.5" y="229.8">DVDD DVDD</text>
<text x="248.8" y="240">GND</text>
<text x="267.8" y="234.9">GND</text>
<text x="363" y="237.4">SH1</text>
<text x="363" y="240">SH2</text>
<text x="266" y="243" transform="rotate(-90 266 243)">EN</text>
<text x="268.5" y="243" transform="rotate(-90 268.5 243)">PH</text>
<text x="214.8" y="247.6">nFAULT</text>
<text x="215.7" y="251.4">SNSOUT</text>
</g>
</svg>
